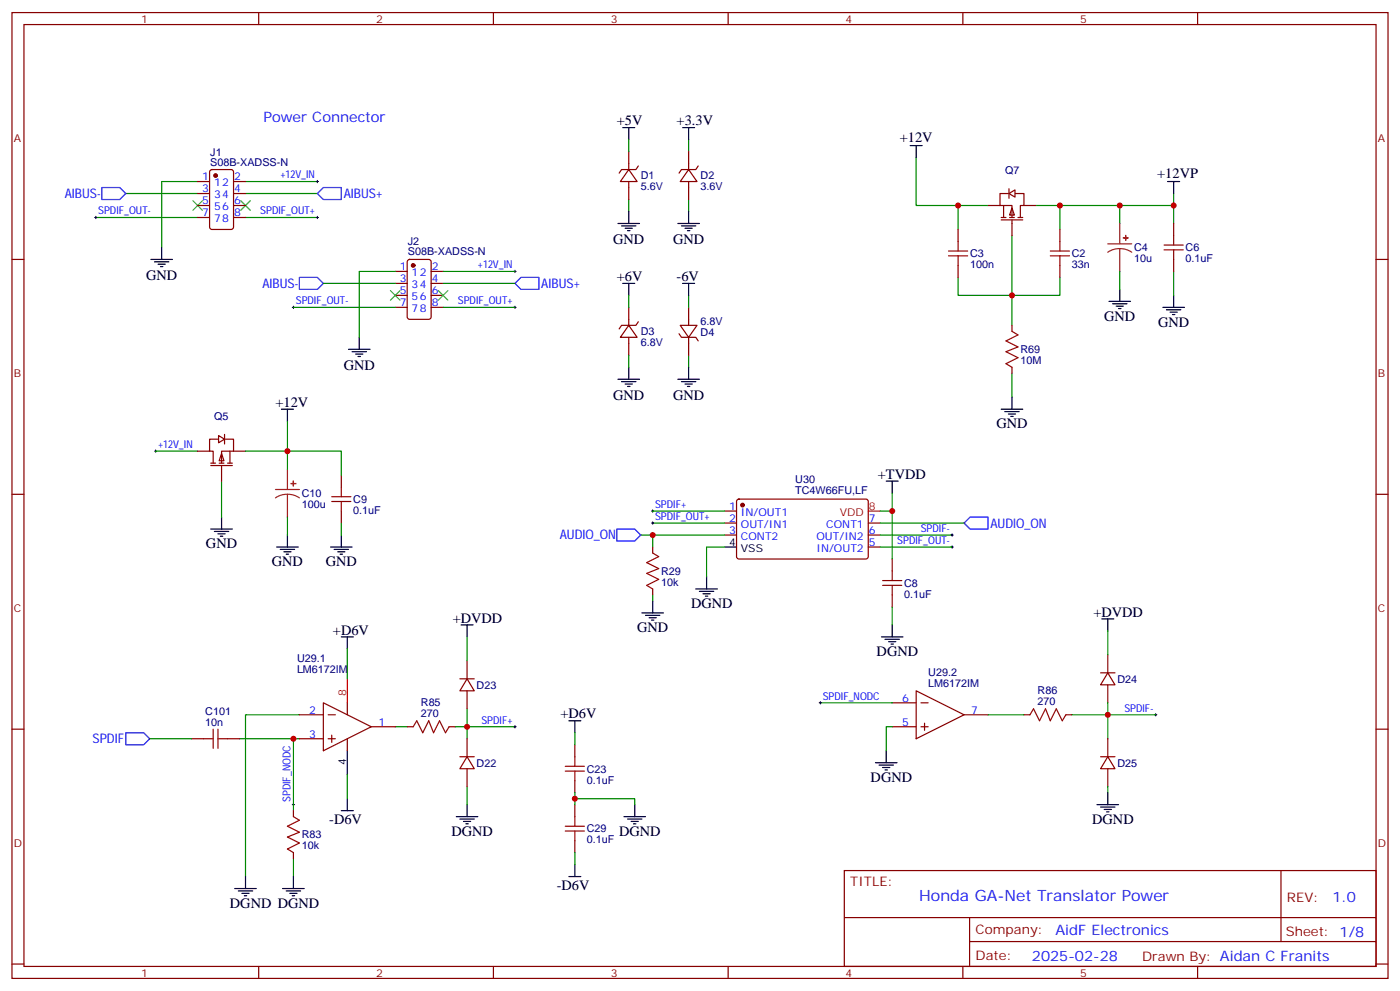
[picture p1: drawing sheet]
<svg xmlns="http://www.w3.org/2000/svg" width="412mm" height="292mm" viewBox="0 0 412 292" stroke-linecap="round" stroke-linejoin="round" font-family="sans-serif">
<g fill="none" stroke="#870000" stroke-width=".35">
<path d="M3.5 3.7h405.4v284.3h-405.4zM7.1 7.2h398.2v277.3h-398.2zM76.2 3.7v3.5M145.3 3.7v3.5M214.5 3.7v3.5M283.6 3.7v3.5M352.8 3.7v3.5M185.2 49.9l2.5 3.5h-5zM185.2 44.6v5.3M185.2 53.4v5.3M188 48.9l-.7 1h-4.2l-.7 1.1M202.8 49.9l2.5 3.5h-4.9z"/>
<path d="M202.8 44.6v5.3M202.8 53.4v5.3M205.7 48.9l-.7 1h-4.3l-.7 1.1M3.5 76.4h3.6M405.3 76.4h3.6M185.2 95.8l2.5 3.5h-5zM185.2 90.5v5.3M185.2 99.3v5.3M188 94.7l-.7 1.1h-4.2l-.7 1M200 98.2l.7 1.1h4.3l.7 1.1M200.4 95.8h4.9l-2.5 3.5zM202.8 90.5v5.3"/>
<path d="M202.8 99.3v5.3M58.2 132.8h3.5M62.1 137.1h6.3M62.1 136.3h1.4M64.6 129.3h-2.9v3.5h1.1v3.5M64.6 136.3h1.4M65.3 133.5l.7 2.1h-1.4zM65.3 137.1v4.5M66.3 129.3h2.5v3.5h-3.5v3.5M67 136.3h1.4M67.7 132.8v3.5M68.8 132.8h3.5"/>
<path d="M3.5 145.5h3.6M405.3 145.5h3.6M3.5 214.7h3.6M405.3 214.7h3.6M248.7 256.3h156.6v28.2h-156.6zM377.3 256.3v20.9M248.7 270.1h156.5M285.6 277.2h119.6M285.6 270.1v14.2M3.5 283.8h3.6M76.2 284.5v3.5M145.3 284.5v3.5"/>
<path d="M214.5 284.5v3.5M283.6 284.5v3.5M352.8 284.5v3.5M405.3 283.8h3.6"/>
</g>
<path d="M185.2 58.7v3.6M202.8 41.1v3.5M202.8 58.7v3.6M202.8 87v3.5M185.2 104.6v3.5M202.8 104.6v3.5M45.9 132.8h12.3M65.3 141.6v10.6" fill="none" stroke="#008700" stroke-width=".35"/>
<g fill="none" stroke="#000" stroke-width=".35">
<path d="M201.1 37.6h3.5M202.8 37.6v3.5M182 65.8h6.4M183.1 66.5h4.2M184.1 67.2h2.2M184.9 67.9h.7M185.2 62.3v3.5M199.7 65.8h6.3M200.7 66.5h4.3M201.8 67.2h2.1M202.5 67.9h.7M202.8 62.3v3.5"/>
<path d="M183.4 83.4h3.6M185.2 83.4v3.6M201.1 83.4h3.5M202.8 83.4v3.6M182 111.7h6.4M183.1 112.4h4.2M184.1 113.1h2.2M184.9 113.8h.7M185.2 108.1v3.6M199.7 111.7h6.3M200.7 112.4h4.3M201.8 113.1h2.1"/>
<path d="M202.5 113.8h.7M202.8 108.1v3.6M62.1 155.8h6.3M63.1 156.5h4.3M64.2 157.2h2.1M64.9 157.9h.7M65.3 152.2v3.6"/>
</g>
<path d="M45.5 132.8h.7M45.9 132.5v.7" fill="none" stroke="#000" stroke-width=".29"/>
<path d="M64.4 128.2l1.7 1.1-1.7 1.1z" fill="#fff" stroke="#870000" stroke-width=".35"/>
<g fill="none" stroke="#870000" stroke-width=".35">
<path d="M58.2 53.4h3.5M58.2 57h3.5M62 50.1l.4-.2h5.7l.6 .4 .1 16.6-.5 .6-5.9 .1-.6-.5-.1-16.5zM68.8 53.4h3.5M68.8 57h3.5M297 57h-2.4v3.5h3.5v3.5M298.8 57h2.8v3.5h-1v3.5M58.2 64h3.5M58.2 60.5h3.5M68.8 64h3.5M68.8 60.5h3.5M282.2 67.6v3.5"/>
<path d="M282.2 78.1v3.6M291 60.5h3.6M294.9 64h1.4M294.9 64.7h6.4M295.6 60.5v3.5M297.4 64h1.4M298.1 61.2l.7 2.1h-1.4zM298.1 64.7v4.6M299.9 64h1.4M301.6 60.5h3.6M312.2 67.6v3.5M312.2 78.1v3.6"/>
<path d="M298.1 95.8v1.7M298.1 108.1v1.8M66.1 127.9v2.8M100.5 139.9v3.5M100.5 150.5v3.5"/>
</g>
<g fill="none" stroke="#000" stroke-width=".35">
<path d="M183.4 37.6h3.6M185.2 37.6v3.5M268.1 42.9h3.5M269.9 42.9v3.5M344 53.4h3.5M345.7 53.4v3.6M44.4 76.4h6.4M45.5 77.1h4.2M46.6 77.8h2.1M47.3 78.5h.7M47.6 72.8v3.6M326.7 88.7h6.3"/>
<path d="M327.7 89.4h4.3M328.8 90.1h2.1M329.5 90.8h.7M329.8 85.2v3.5M342.5 90.5h6.4M343.6 91.2h4.2M344.7 91.9h2.1M345.4 92.6h.7M345.7 87v3.5M298.1 116.9v3.6M82.9 120.5h3.5M84.7 120.5v3.5"/>
<path d="M294.9 120.5h6.4M296 121.2h4.2M297 121.9h2.2M297.7 122.6h.7M84.7 157.5v3.5M100.5 157.5v3.5M81.5 161h6.3M82.5 161.7h4.3M83.6 162.5h2.1M84.3 163.2h.7M97.4 161h6.3M98.4 161.7h4.3"/>
<path d="M99.5 162.5h2.1M100.2 163.2h.7"/>
</g>
<g fill="none" stroke="#a10000" stroke-width=".35">
<path d="M279.4 75.3h5.6M279.4 73.9h5.6M282.2 71.1v2.8M282.2 75.3v2.8M309.4 75.3h5.6M309.4 73.9h5.6M312.2 71.1v2.8M312.2 75.3v2.8M298.1 97.5l1.8 1.1-3.6 1.8 3.6 1.7-3.6 1.4 3.6 1.8-3.6 1.8 1.8 1M97.7 147.6h5.7M97.7 146.2h5.7M100.5 143.4v2.8"/>
<path d="M100.5 147.6v2.9"/>
</g>
<g fill="none" stroke="#008700" stroke-width=".35">
<path d="M37 57h21.2M58.2 53.4h-10.6v19.4M72.3 57h21.2M72.3 53.4h21.2M185.2 41.1v3.5M269.9 46.4v14.1h21.1M345.7 57v8.8M28.2 64h30M72.3 64h21.2M282.2 60.5v7.1M298.1 69.3v17.7h-15.9v-5.3M305.2 60.5h40.5"/>
<path d="M312.2 60.5v7.1M329.8 60.5v5.3M329.8 79.9v5.3M345.7 79.9v7.1M185.2 87v3.5M312.2 81.7v5.3h-14.1v8.8M298.1 109.9v7M72.3 132.8h12.4v5.3M84.7 124v8.8h15.8v7.1M84.7 152.2v5.3M100.5 154v3.5"/>
</g>
<path d="M326.3 71.8h7.1M329.8 73.2l-1.8 .2-1.7 .9M329.8 73.2l1.9 .2 1.7 .9M329.8 65.8v6M329.8 73.2v6.7M84.7 138.1v6M81.1 144.1h7.1M84.7 145.5l-1.9 .3-1.7 .8M84.7 145.5l1.8 .3 1.7 .8M84.7 145.5v6.7" fill="none" stroke="#8c2424" stroke-width=".35"/>
<g fill="#8c2424" stroke="#8c2424" stroke-width=".35">
<path d="M85.7 142.3l1.4 .1z"/>
<path d="M86.4 141.6v1.5z"/>
<path d="M330.9 70l1.4 .1z"/>
<path d="M331.6 69.3v1.4z"/>
</g>
<path d="M56.8 59.1l2.8 2.8M59.6 59.1l-2.8 2.8M70.9 59.1l2.8 2.8M73.7 59.1l-2.8 2.8" fill="none" stroke="#3c3" stroke-width=".35"/>
<path d="M30 55.2h5.3l1.7 1.8-1.7 1.7h-5.3zM93.5 57l1.7-1.8h5.3v3.5h-5.3z" fill="none" stroke="#00f" stroke-width=".35"/>
<circle cx="63.5" cy="51.7" r=".53" fill="#870000" stroke="#870000" stroke-width=".35"/>
<path d="M93.1 53.4h.7M93.5 53.1v.7" fill="none" stroke="#000" stroke-width=".29"/>
<path d="M297.2 57l1.8-1.1v2.1z" fill="#fff" stroke="#870000" stroke-width=".35"/>
<g fill="none" stroke="#870000" stroke-width=".35">
<path d="M297.2 55.6v2.8M345.7 65.8v3.5M345.7 76.4v3.5M213.4 150.5h3.6M213.4 154h3.6M213.4 157.5h3.6M217.2 147.1l.5-.2 37.6 .1 .5 .6-.1 16.5-.6 .5-37.7-.1-.4-.6v-16.3zM255.8 154h3.5M255.8 157.5h3.5M192.3 161v1.8M192.3 173.4v1.8M255.8 161h3.5"/>
<path d="M262.8 164.6v3.5M262.8 175.2v3.5M135.5 199.8h4.2M137.6 199.8l2.1 3.6h-4.2zM137.6 194.6v5.2M324.2 198.1h4.2M326.3 198.1l2.1 3.5h-4.2zM326.3 192.8v5.3M56.4 217.5h3.6M67 217.5h3.6M88.2 217.5h7M88.2 210.4h7"/>
<path d="M95.2 206.9l14.2 7.1-14.2 7zM96.7 217.5h2.1M96.7 210.4h2.1M97.7 216.4v2.1M102.3 206.9v3.5M102.3 217.5v3.5M109.4 214h7M119.9 214h1.8M132.3 214h1.8M137.6 203.4v5.3M137.6 217.5v5.3M169.3 219.3v3.5"/>
<path d="M262.8 214h7.1M262.8 206.9h7.1M269.9 203.4l14.1 7-14.1 7.1zM271.3 214h2.1M271.3 206.9h2.1M272.3 212.9v2.1M284 210.4h7M301.6 210.4h1.8M314 210.4h1.7M326.3 201.6v5.3M326.3 217.5v5.3M86.4 238.7v1.7"/>
<path d="M135.5 222.8h4.2M137.6 222.8l2.1 3.5h-4.2zM137.6 226.3v5.3M169.3 229.8v3.6M169.3 236.9v3.5M324.2 222.8h4.2M326.3 222.8l2.1 3.5h-4.2zM326.3 226.3v5.3M86.4 251v1.8M169.3 247.5v3.5"/>
</g>
<g fill="none" stroke="#a10000" stroke-width=".35">
<path d="M342.9 73.6h5.6M342.9 72.1h5.6M345.7 69.3v2.8M345.7 73.6v2.8M192.3 162.8l1.7 1.1-3.5 1.7 3.5 1.8-3.5 1.4 3.5 1.8-3.5 1.7 1.8 1.1M260 172.3h5.6M260 170.9h5.6M262.8 168.1v2.8M262.8 172.3v2.9M60 217.5h2.8M62.8 214.7v5.6M64.2 214.7v5.6"/>
<path d="M64.2 217.5h2.8M121.7 214l1.1-1.8 1.7 3.5 1.8-3.5 1.4 3.5 1.8-3.5 1.7 3.5 1.1-1.7M303.4 210.4l1-1.7 1.8 3.5 1.8-3.5 1.4 3.5 1.7-3.5 1.8 3.5 1.1-1.8M166.5 227h5.7M166.5 225.6h5.7M169.3 222.8v2.8M169.3 227v2.8M86.4 240.4l1.8 1.1-3.5 1.7 3.5 1.8-3.5 1.4 3.5 1.8-3.5 1.7 1.7 1.1M166.5 244.7h5.7M166.5 243.2h5.7M169.3 240.4v2.8M169.3 244.7v2.8"/>
</g>
<g fill="none" stroke="#008700" stroke-width=".35">
<path d="M188.7 157.5h24.7M192.3 157.5v3.5M192.3 154h21.1M192.3 150.5h21.1M259.3 157.5h21.2M259.3 154h24.7M262.8 145.2v5.3h-3.5M262.8 150.5v14.1M192.3 175.2v1.7M213.4 161h-5.3v8.9M259.3 161h21.2M262.8 178.7v5.3"/>
<path d="M102.3 191v8.8M137.6 187.5v7.1M326.3 185.7v7.1M44.1 217.5h12.3M70.6 217.5h17.6M86.4 217.5v21.2M88.2 210.4h-15.9v47.7M116.4 214h3.5M134.1 214h17.6M137.6 208.7v8.8M169.3 215.7v3.6M241.7 206.9h21.1"/>
<path d="M262.8 214h-1.7v7M291 210.4h10.6M315.7 210.4h10.6v7.1M326.3 206.9v3.5h14.1M102.3 228.1v7M137.6 231.6v5.3M169.3 235.1h17.7v1.8M169.3 233.4v3.5M326.3 231.6v1.8M86.4 252.8v5.3M169.3 251v3.5"/>
</g>
<g fill="none" stroke="#000" stroke-width=".35">
<path d="M261.1 141.6h3.5M262.8 141.6v3.6M192.3 176.9v3.5M205 173.4h6.3M206 174.1h4.3M207.1 174.8h2.1M207.8 175.5h.7M208.1 169.9v3.5M213.4 161h3.6M100.5 187.5h3.6M102.3 187.5v3.5M135.8 184h3.5"/>
<path d="M137.6 184v3.5M189.1 180.4h6.3M190.1 181.2h4.3M191.2 181.9h2.1M191.9 182.6h.7M259.6 187.5h6.4M260.7 188.2h4.2M261.8 188.9h2.1M262.5 189.6h.7M262.8 184v3.5M324.6 182.2h3.5M326.3 182.2v3.5"/>
<path d="M167.6 212.2h3.5M169.3 212.2v3.5M100.5 238.7h3.6M102.3 221v7.1M102.3 235.1v3.6M137.6 236.9v3.5M187 236.9v3.5M257.9 224.5h6.3M258.9 225.2h4.3M260 226h2.1M260.7 226.7h.7M261.1 221v3.5"/>
<path d="M323.1 236.9h6.4M324.2 237.6h4.2M325.3 238.3h2.1M326 239h.7M326.3 233.4v3.5M72.3 258.1v3.5M86.4 258.1v3.5M134.4 240.4h6.4M135.5 241.1h4.2M136.5 241.8h2.1M137.2 242.5h.7M167.6 258.1h3.5"/>
<path d="M169.3 254.5v3.6M183.8 240.4h6.3M184.9 241.1h4.2M185.9 241.8h2.1M186.6 242.5h.7M69.1 261.6h6.4M70.2 262.3h4.2M71.3 263h2.1M72 263.7h.7M83.3 261.6h6.3M84.3 262.3h4.2M85.4 263h2.1"/>
<path d="M86.1 263.7h.7"/>
</g>
<g fill="none" stroke="#000" stroke-width=".29">
<path d="M27.9 64h.7M28.2 63.7v.7M93.1 64h.7M93.5 63.7v.7M191.9 150.5h.7M191.9 154h.7M192.3 150.1v.7M192.3 153.6v.7M280.1 157.5h.7M280.5 157.2v.7M280.1 161h.7M280.5 160.7v.7"/>
<path d="M151.3 214h.7M151.7 213.6v.7M241.3 206.9h.7M241.7 206.6v.7M340.1 210.4h.7M340.4 210.1v.7M86.1 236.9h.7M86.4 236.5v.7"/>
</g>
<path d="M255.8 150.5h3.5M102.3 199.8v7.1" fill="none" stroke="#f00" stroke-width=".35"/>
<path d="M181.7 155.8h5.3l1.7 1.7-1.7 1.8h-5.3zM284 154l1.8-1.8h5.2v3.6h-5.2zM37 215.7h5.3l1.8 1.8-1.8 1.8h-5.3z" fill="none" stroke="#00f" stroke-width=".35"/>
<circle cx="218.7" cy="148.7" r=".53" fill="#870000" stroke="#870000" stroke-width=".35"/>
<g fill="#c00">
<circle cx="84.7" cy="132.8" r=".88"/>
<circle cx="298.1" cy="87" r=".88"/>
<circle cx="312.2" cy="60.5" r=".88"/>
<circle cx="282.2" cy="60.5" r=".88"/>
<circle cx="329.8" cy="60.5" r=".88"/>
<circle cx="345.7" cy="60.5" r=".88"/>
<circle cx="137.6" cy="214" r=".88"/>
<circle cx="86.4" cy="217.5" r=".88"/>
<circle cx="326.3" cy="210.4" r=".88"/>
<circle cx="192.3" cy="157.5" r=".88"/>
<circle cx="262.8" cy="150.5" r=".88"/>
<circle cx="169.3" cy="235.1" r=".88"/>
</g>
<path d="M151.3 79.9h.7M151.7 79.6v.7M86.1 90.5h.7M86.4 90.1v.7M151.3 90.5h.7M151.7 90.1v.7" fill="none" stroke="#000" stroke-width=".29"/>
<path d="M116.4 79.9h3.5M120.2 76.6l.4-.2h5.7l.6 .4 .1 16.5-.5 .7h-5.9l-.6-.4-.1-16.5zM127 79.9h3.5M116.4 90.5h3.5M116.4 83.4h3.5M116.4 87h3.5M127 90.5h3.5M127 83.4h3.5M127 87h3.5" fill="none" stroke="#870000" stroke-width=".35"/>
<circle cx="121.7" cy="78.1" r=".53" fill="#870000" stroke="#870000" stroke-width=".35"/>
<path d="M105.8 99.3v3.5M102.7 102.8h6.3M103.7 103.5h4.2M104.8 104.2h2.1M105.5 105h.7" fill="none" stroke="#000" stroke-width=".35"/>
<path d="M116.4 79.9h-10.6v19.4M130.5 79.9h21.2M86.4 90.5h30M95.2 83.4h21.2M130.5 83.4h21.2M130.5 90.5h21.2" fill="none" stroke="#008700" stroke-width=".35"/>
<path d="M88.2 81.7h5.3l1.7 1.7-1.7 1.8h-5.3zM151.7 83.4l1.8-1.7h5.2v3.5h-5.2z" fill="none" stroke="#00f" stroke-width=".35"/>
<path d="M115 85.5l2.8 2.9M117.8 85.5l-2.8 2.9M129.1 85.5l2.8 2.9M131.9 85.5l-2.8 2.9" fill="none" stroke="#3c3" stroke-width=".35"/>
<text font-size="4.6" fill="#00f" x="270.8" y="265.3">Honda GA-Net Translator Power</text>
<g font-size="4.2" fill="#00f">
<text x="77.6" y="35.8">Power Connector</text>
<text x="392.5" y="265.6">1.0</text>
<text x="310.9" y="275.1">AidF Electronics</text>
<text x="304" y="282.9">2025-02-28</text>
</g>
<g font-size="4.2">
<text x="181.7" y="36.9">+5V</text>
<text x="199.3" y="36.9">+3.3V</text>
<text x="265" y="41.7">+12V</text>
<text x="340.9" y="52.3">+12VP</text>
<text x="180.6" y="72">GND</text>
<text x="198.3" y="72">GND</text>
<text x="43" y="82.6">GND</text>
<text x="181.7" y="82.7">+6V</text>
<text x="199.3" y="82.7">-6V</text>
<text x="325.3" y="94.4">GND</text>
<text x="341.1" y="96.1">GND</text>
<text x="101.2" y="109">GND</text>
<text x="81.1" y="119.8">+12V</text>
<text x="180.6" y="117.8">GND</text>
<text x="198.3" y="117.8">GND</text>
<text x="293.5" y="126.1">GND</text>
<text x="258.6" y="140.9">+TVDD</text>
<text x="60.7" y="161.4">GND</text>
<text x="80.1" y="166.7">GND</text>
<text x="96" y="166.7">GND</text>
<text x="203.6" y="179">DGND</text>
<text x="133.3" y="183.3">+DVDD</text>
<text x="322.1" y="181.5">+DVDD</text>
<text x="98.1" y="186.8">+D6V</text>
<text x="187.7" y="186.1">GND</text>
<text x="258.2" y="193.1">DGND</text>
<text x="165.1" y="211.5">+D6V</text>
<text x="256.5" y="230.2">DGND</text>
<text x="97" y="242.6">-D6V</text>
<text x="321.7" y="242.5">DGND</text>
<text x="133" y="246.1">DGND</text>
<text x="182.4" y="246.1">DGND</text>
<text x="164" y="262">-D6V</text>
<text x="67.7" y="267.2">DGND DGND</text>
</g>
<g font-size="3.9" fill="#00f">
<text x="19.1" y="58.4">AIBUS-</text>
<text x="101.2" y="58.2">AIBUS+</text>
<text x="77.3" y="84.8">AIBUS-</text>
<text x="159.5" y="84.7">AIBUS+</text>
<text x="291.7" y="155.4">AUDIO_ON</text>
<text x="164.9" y="158.8">AUDIO_ON</text>
<text x="27.3" y="218.8">SPDIF</text>
</g>
<g font-size="3.9" fill="#800">
<text x="250.5" y="260.9">TITLE:</text>
<text x="379.1" y="265.6">REV:</text>
<text x="287.4" y="275.1">Company:</text>
<text x="378.7" y="275.7">Sheet: 1/8</text>
<text x="287.4" y="282.8">Date:</text>
<text x="336.4" y="282.8">Drawn By: Aidan C Franits</text>
</g>
<g font-size="3.2" fill="#800">
<text x="41.6" y="6.7">1</text>
<text x="110.8" y="6.7">2</text>
<text x="179.9" y="6.7">3</text>
<text x="249.1" y="6.7">4</text>
<text x="318.2" y="6.7">5</text>
<text x="4.1" y="41.8">A</text>
<text x="405.9" y="41.8">A</text>
<text x="4.1" y="110.9">B</text>
<text x="405.9" y="110.9">B</text>
<text x="4.1" y="180.1">C</text>
<text x="405.9" y="180.1">C</text>
<text x="4.1" y="249.2">D</text>
<text x="405.9" y="249.2">D</text>
<text x="41.6" y="287.5">1</text>
<text x="110.8" y="287.5">2</text>
<text x="179.9" y="287.5">3</text>
<text x="249.1" y="287.5">4</text>
<text x="318.2" y="287.5">5</text>
</g>
<g font-size="3.2" fill="#000080">
<text x="61.9" y="45.8">J1</text>
<text x="61.9" y="48.7">S08B-XADSS-N</text>
<text x="188.7" y="52.8">D1</text>
<text x="206.4" y="52.8">D2</text>
<text x="296.1" y="51.3">Q7</text>
<text x="188.7" y="56">5.6V</text>
<text x="206.4" y="56">3.6V</text>
<text x="120.2" y="75.2">S08B-XADSS-N</text>
<text x="120.2" y="72.3">J2</text>
<text x="285.8" y="75.7">C3</text>
<text x="315.7" y="75.7">C2</text>
<text x="334.1" y="77.2">10u</text>
<text x="334.1" y="74">C4</text>
<text x="349.2" y="77.2">0.1uF</text>
<text x="349.3" y="74">C6</text>
<text x="285.8" y="79">100n</text>
<text x="315.7" y="79">33n</text>
<text x="206.4" y="95.7">6.8V</text>
<text x="188.7" y="101.9">6.8V</text>
<text x="188.7" y="98.7">D3</text>
<text x="206.4" y="98.9">D4</text>
<text x="300.6" y="107.2">10M</text>
<text x="300.6" y="103.9">R69</text>
<text x="63.1" y="123.6">Q5</text>
<text x="234.3" y="142.1">U30</text>
<text x="88.9" y="149.5">100u</text>
<text x="88.9" y="146.3">C10</text>
<text x="104.1" y="148.1">C9</text>
<text x="234.3" y="145.3">TC4W66FU,LF</text>
<text x="104.1" y="151.3">0.1uF</text>
<text x="194.7" y="172.4">10k</text>
<text x="194.7" y="169.2">R29</text>
<text x="266.4" y="172.8">C8</text>
<text x="266.3" y="176">0.1uF</text>
<text x="87.5" y="194.9">U29.1</text>
<text x="87.5" y="198.1">LM6172IM</text>
<text x="140.4" y="202.8">D23</text>
<text x="273.5" y="202.1">LM6172IM</text>
<text x="273.5" y="199">U29.2</text>
<text x="329.1" y="201">D24</text>
<text x="124" y="207.9">R85</text>
<text x="305.7" y="207.6">270</text>
<text x="305.7" y="204.4">R86</text>
<text x="60.5" y="213.6">10n</text>
<text x="60.5" y="210.4">C101</text>
<text x="124" y="211.1">270</text>
<text x="140.4" y="225.7">D22</text>
<text x="172.9" y="227.4">C23</text>
<text x="329.1" y="225.7">D25</text>
<text x="172.9" y="230.7">0.1uF</text>
<text x="172.9" y="245.1">C29</text>
<text x="88.9" y="250.1">10k</text>
<text x="88.9" y="246.8">R83</text>
<text x="172.9" y="248.3">0.1uF</text>
</g>
<g font-size="3.2" fill="#00f">
<text x="59.5" y="53.1">1</text>
<text x="69" y="53.1">2</text>
<text x="82.6" y="52.5">+12V_IN</text>
<text x="59.5" y="56.6">3</text>
<text x="63" y="54.9">12</text>
<text x="63" y="58.4">34</text>
<text x="69" y="56.6">4</text>
<text x="28.9" y="63.1">SPDIF_OUT-</text>
<text x="59.5" y="60.1">5</text>
<text x="59.5" y="63.7">7</text>
<text x="63" y="61.9">56</text>
<text x="63" y="65.4">78</text>
<text x="69" y="63.7">8</text>
<text x="69" y="60.1">6</text>
<text x="76.7" y="63.1">SPDIF_OUT+</text>
<text x="117.8" y="79.6">1</text>
<text x="117.8" y="83.1">3</text>
<text x="121.2" y="81.3">12</text>
<text x="127.2" y="83.1">4</text>
<text x="127.2" y="79.6">2</text>
<text x="140.8" y="78.9">+12V_IN</text>
<text x="87.1" y="89.6">SPDIF_OUT-</text>
<text x="117.8" y="86.6">5</text>
<text x="121.2" y="84.8">34</text>
<text x="121.2" y="88.4">56</text>
<text x="127.2" y="86.6">6</text>
<text x="134.9" y="89.6">SPDIF_OUT+</text>
<text x="117.8" y="90.1">7</text>
<text x="121.2" y="91.9">78</text>
<text x="127.2" y="90.1">8</text>
<text x="46.6" y="131.9">+12V_IN</text>
<text x="193" y="149.6">SPDIF+</text>
<text x="193" y="153.1">SPDIF_OUT+</text>
<text x="214.8" y="150.1">1</text>
<text x="214.8" y="153.6">2</text>
<text x="218.3" y="151.9">IN/OUT1</text>
<text x="218.3" y="155.4">OUT/IN1</text>
<text x="243.4" y="155.4">CONT1</text>
<text x="255.9" y="153.6">7</text>
<text x="214.8" y="157.2">3</text>
<text x="218.3" y="158.9">CONT2</text>
<text x="240.5" y="158.9">OUT/IN2</text>
<text x="255.9" y="160.7">5</text>
<text x="255.9" y="157.2">6</text>
<text x="264.3" y="160.2">SPDIF_OUT-</text>
<text x="271.2" y="156.6">SPDIF-</text>
<text x="240.5" y="162.5">IN/OUT2</text>
<text x="242.4" y="206">SPDIF_NODC</text>
<text x="265.7" y="206.6">6</text>
<text x="331.2" y="209.6">SPDIF-</text>
<text x="91.1" y="210.1">2</text>
<text x="111.5" y="213.6">1</text>
<text x="141.8" y="213.1">SPDIF+</text>
<text x="265.7" y="213.6">5</text>
<text x="286.1" y="210.1">7</text>
<text x="91.1" y="217.1">3</text>
<text x="85.5" y="236.2" transform="rotate(-90 85.5 236.2)">SPDIF_NODC</text>
</g>
<g font-size="3.2" fill="#f00">
<text x="247.4" y="151.9">VDD</text>
<text x="255.9" y="150.1">8</text>
<text x="102" y="204.8" transform="rotate(-90 102 204.8)">8</text>
</g>
<g font-size="3.2">
<text x="214.8" y="160.7">4</text>
<text x="218.3" y="162.5">VSS</text>
<text x="102" y="225.1" transform="rotate(-90 102 225.1)">4</text>
</g>
</svg>
